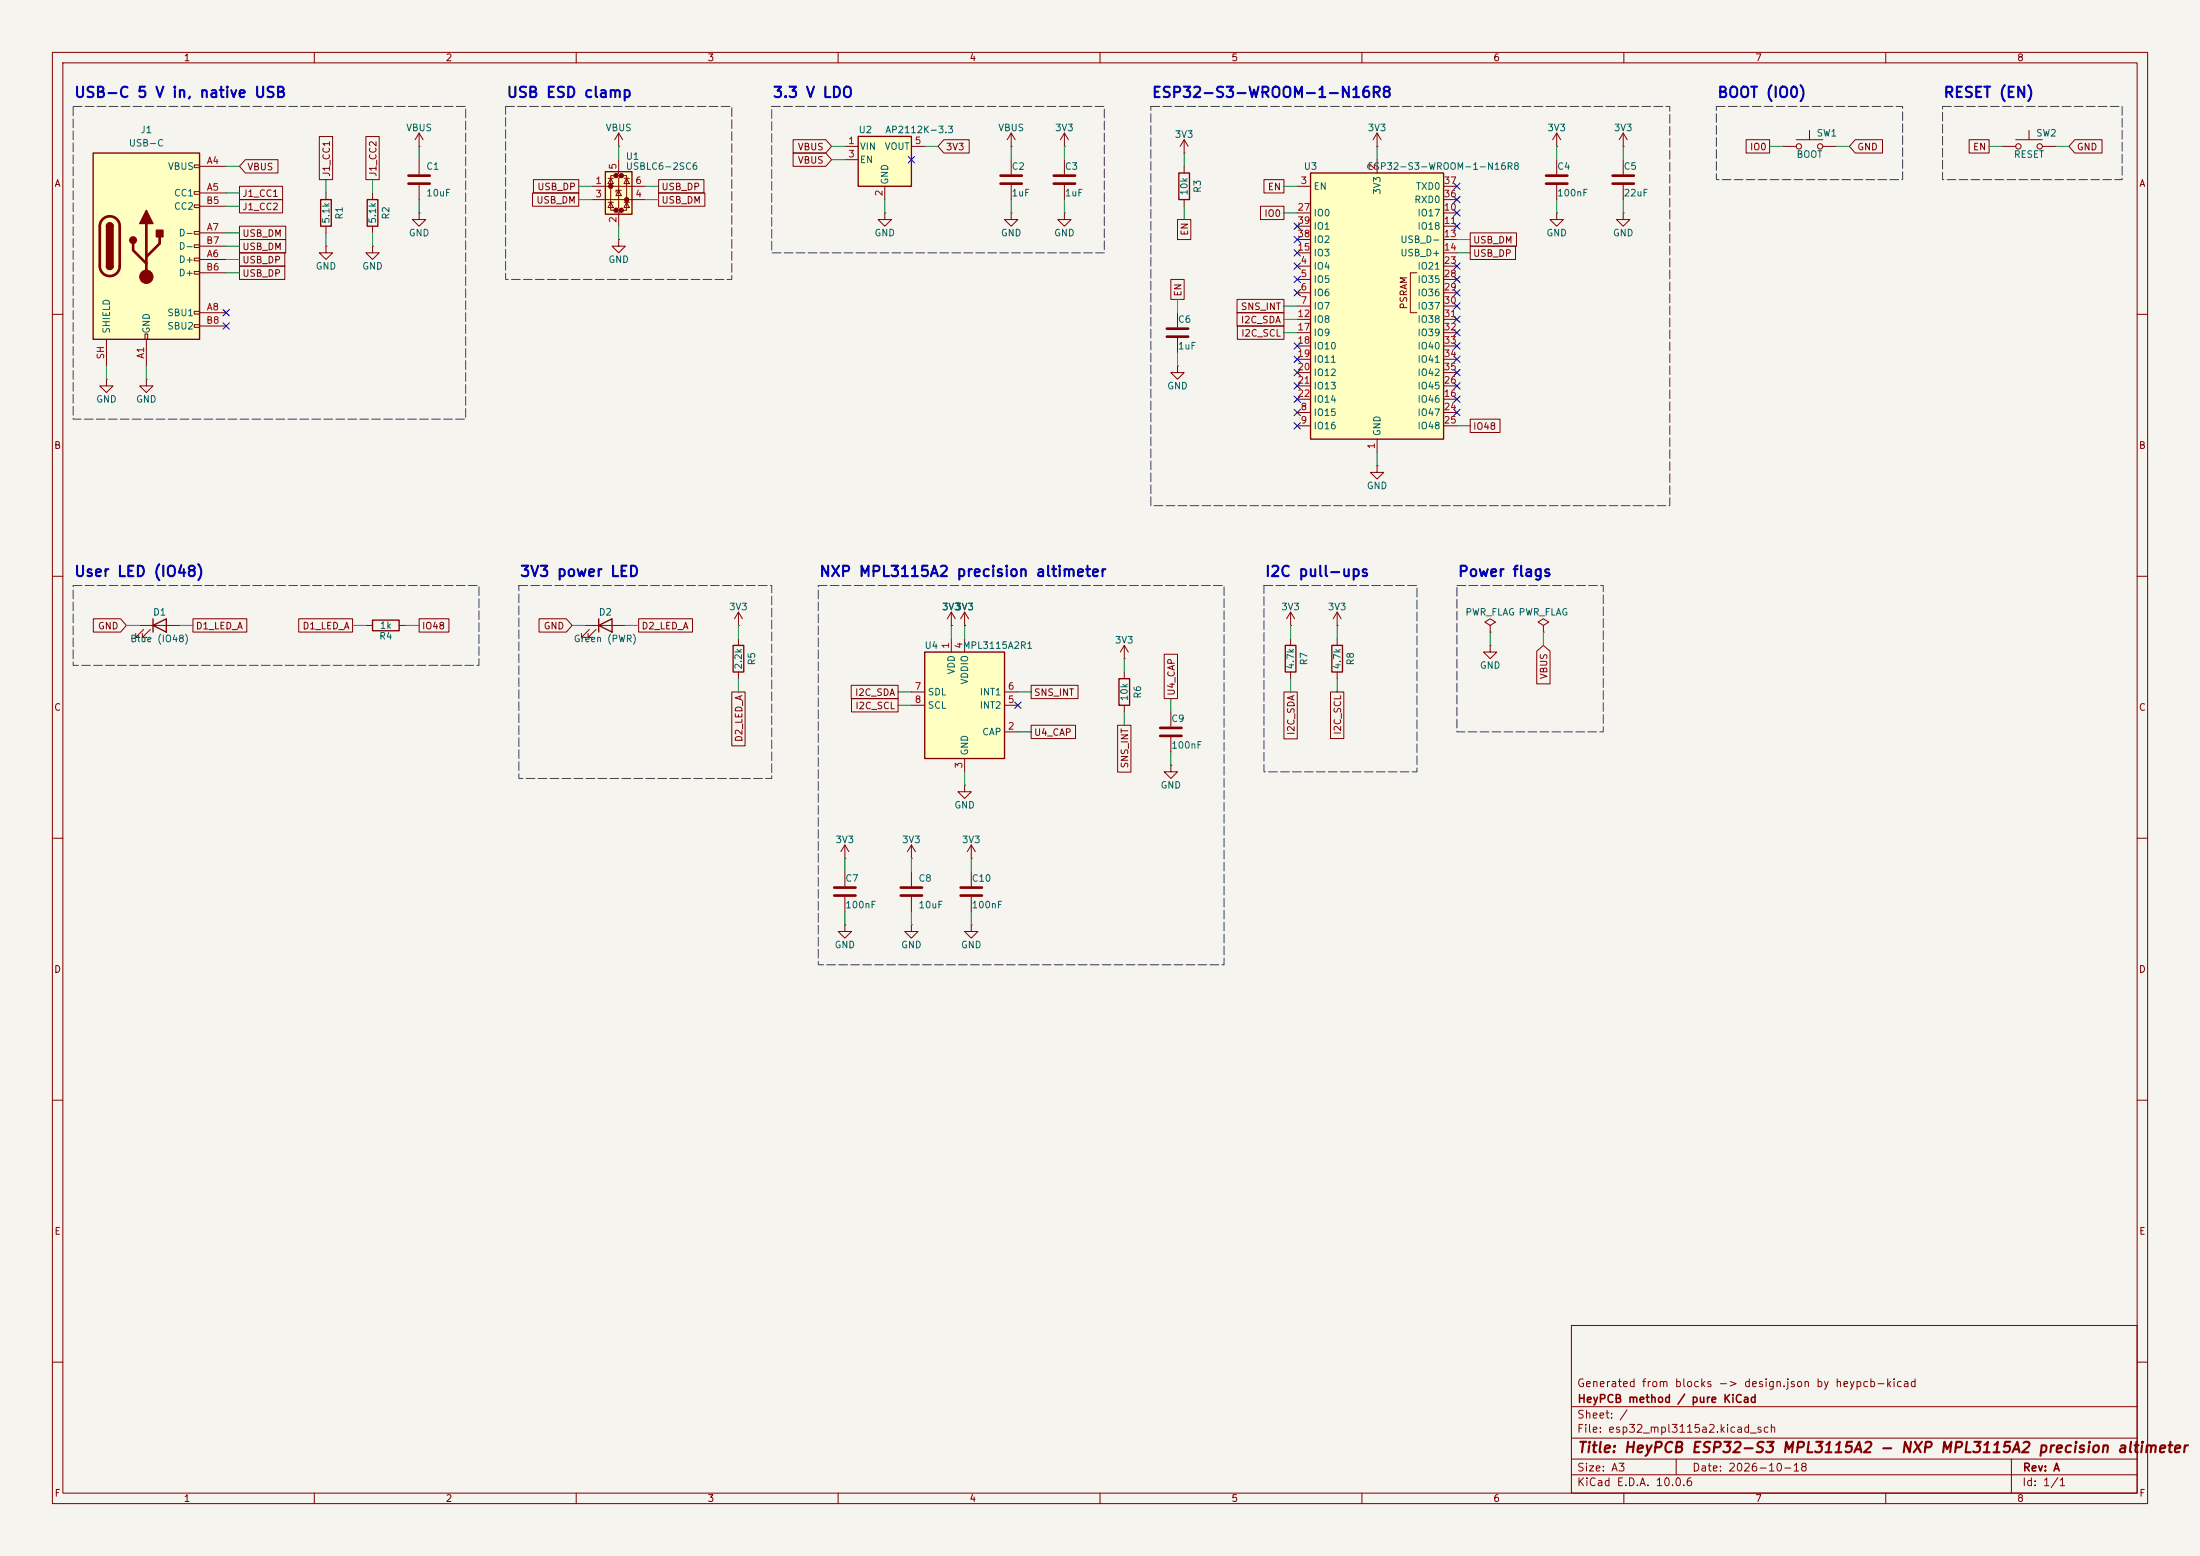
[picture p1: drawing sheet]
<svg xmlns="http://www.w3.org/2000/svg" width="420mm" height="297mm" viewBox="0 0 420 297" stroke-linecap="round" stroke-linejoin="round" font-family="sans-serif">
<path d="M0 0h420v297h-420z" fill="#f5f4ef" stroke="#f5f4ef" stroke-width=".19"/>
<g fill="none" stroke="#840000" stroke-width=".19">
<path d="M10 10h400v277h-400zM12 12h396v273h-396zM60 10v2M110 10v2M160 10v2M210 10v2M260 10v2M310 10v2M360 10v2M203.2 27.9h.1M203.2 25.4l-.8 1.3M203.2 25.4l.8 1.3"/>
<path d="M203.2 25.4v2.5M226.1 31.8v1.2M226.1 38.1v1.3M224.8 59.7v2.8M10 60h2M224.8 69.9v1.2h1.3l-1.3 1.3-1.3-1.3h1.3M224.8 69.9h.1M224.8 64.5v2.8M408 60h2M10 110h2M26.7 119.4h7.6M69.8 119.4h1.3"/>
<path d="M76.2 119.4h1.3M408 110h2M27.4 120.1l-1.5 1.6h.8h-.8v-.8M28.7 120.1l-1.5 1.6h.7h-.7v-.8M10 160h2M408 160h2M185.4 166.4v2.8M185.4 171.2v2.8M10 210h2M408 210h2M300 253h108v32h-108zM10 260h2"/>
<path d="M300 278.5h108M300 274.5h108M300 268.5h108M320 278.5v3M384 278.5v6.5M408 260h2M60 285v2M110 285v2M160 285v2M210 285v2M260 285v2M300 281.5h108"/>
<path d="M310 285v2M360 285v2"/>
</g>
<path d="M225 33h2.1v5.1h-2.1zM29.2 119.4l2.5-1.3v2.6zM29.2 118.1v2.6M71.1 118.4h5.1v2h-5.1z" fill="none" stroke="#840000" stroke-width=".25"/>
<path d="M222.8 62.7h4M222.8 64.3h4M183.4 169.4h4.1M183.4 170.9h4.1" fill="none" stroke="#840000" stroke-width=".51"/>
<path d="M163.8 26h10.2v9.6h-10.2z" fill="#ffffc2"/>
<path d="M163.8 26h10.2v9.6h-10.2z" fill="none" stroke="#840000" stroke-width=".25"/>
<path d="M161.3 27.9h2.5M161.3 30.5h2.5M168.9 35.6v2.5M174 27.9h2.5M118.1 45.7v1.3h1.3l-1.3 1.3-1.3-1.3h1.3M118.1 45.7h.1M168.9 40.6v1.3h1.3l-1.3 1.3-1.3-1.3h1.3M168.9 40.6h.1" fill="none" stroke="#840000" stroke-width=".19"/>
<path d="M250.2 33h25.4v50.8h-25.4z" fill="#ffffc2"/>
<path d="M250.2 33h25.4v50.8h-25.4zM245.4 123.2h2v5.1h-2zM254.3 123.2h2v5.1h-2z" fill="none" stroke="#840000" stroke-width=".25"/>
<g fill="none" stroke="#840000" stroke-width=".19">
<path d="M118.1 27.9h.1M118.1 25.4l-.8 1.3M118.1 25.4l.8 1.3M118.1 25.4v2.5M193 27.9h.1M193 25.4v2.5M193 30.5v2.8M193 35.3v2.8M193 25.4l-.7 1.3M193 25.4l.8 1.3M203.2 30.5v2.8M203.2 35.3v2.8"/>
<path d="M247.6 35.6h2.6M262.9 27.9h.1M262.9 25.4v2.5M262.9 30.5v2.5M262.9 25.4l-.8 1.3M262.9 25.4l.8 1.3M275.6 35.6h2.5M275.6 38.1h2.5M309.9 30.5v2.8M309.9 35.3v2.8M62.2 47v1.3h1.3l-1.3 1.2-1.2-1.2h1.2M62.2 47h.1"/>
<path d="M193 40.6v1.3h1.3l-1.3 1.3-1.2-1.3h1.2M193 40.6h.1M203.2 40.6v1.3h1.3l-1.3 1.3-1.3-1.3h1.3M203.2 40.6h.1M247.6 50.8h2.6M247.6 53.3h2.6M247.6 55.9h2.6M247.6 58.4h2.6M247.6 40.6h2.6M247.6 43.2h2.6M247.6 45.7h2.6M247.6 48.3h2.6"/>
<path d="M270.5 52.1h-1.3v7.6h1.3M275.6 50.8h2.5M275.6 53.3h2.5M275.6 55.9h2.5M275.6 58.4h2.5M275.6 40.6h2.5M275.6 43.2h2.5M275.6 45.7h2.5M275.6 48.3h2.5M297.2 40.6v1.3h1.2l-1.2 1.3-1.3-1.3h1.3M297.2 40.6h.1M247.6 78.7h2.6"/>
<path d="M247.6 61h2.6M247.6 76.2h2.6M247.6 63.5h2.6M247.6 66h2.6M247.6 68.6h2.6M247.6 71.1h2.6M247.6 73.7h2.6M275.6 78.7h2.5M275.6 61h2.5M275.6 76.2h2.5M275.6 63.5h2.5M275.6 66h2.5"/>
<path d="M275.6 68.6h2.5M275.6 71.1h2.5M275.6 73.7h2.5M247.6 81.3h2.6M262.9 83.8v2.6M275.6 81.3h2.5M181.6 119.4h.1M181.6 116.8l-.8 1.3M181.6 116.8l.8 1.3M181.6 116.8v2.6M184.1 119.4h.1M184.1 116.8l-.7 1.3"/>
<path d="M184.1 116.8l.8 1.3M184.1 116.8v2.6M246.4 119.4h.1M246.4 116.8l-.8 1.3M246.4 116.8l.7 1.3M246.4 116.8v2.6M223.5 135.9v2.8M246.4 121.9v1.3M246.4 128.3v1.2M255.3 121.9v1.3M255.3 128.3v1.2M223.5 140.7v2.8"/>
</g>
<path d="M191 33.5h4.1M191 35.1h4.1M201.2 33.5h4M201.2 35.1h4M307.8 33.5h4.1M307.8 35.1h4.1M221.5 138.9h4.1M221.5 140.5h4.1" fill="none" stroke="#840000" stroke-width=".51"/>
<path d="M115.6 32.8h5v8.1h-5z" fill="#ffffc2"/>
<g fill="#840000" stroke="#840000" stroke-width=".51">
<circle cx="116.6" cy="35.6" r=".25"/>
<circle cx="117.6" cy="33.5" r=".25"/>
<circle cx="117.6" cy="40.1" r=".25"/>
<circle cx="118.6" cy="33.5" r=".25"/>
<circle cx="118.6" cy="40.1" r=".25"/>
<circle cx="119.6" cy="38.1" r=".25"/>
</g>
<g fill="none" stroke="#840000" stroke-width=".19">
<path d="M113 35.6h10.2M113 38.1h10.2M116.1 38.6h1M116.1 34h1M116.6 34l.5 1.1h-1zM116.6 38.6l.5 1h-1zM117.6 33.5h-1v6.6h1M118.1 30.5v2.5l-.5 .5h1l-.5 .5v5.6l-.5 .5h1l-.5 .5v2.6M118.1 36.3l.5 1h-1zM118.6 36.3h-1v.4M118.6 33.5h1v6.6h-1M119.1 38.6h1"/>
<path d="M119.1 34h1M119.6 34l.5 1.1h-1zM119.6 38.6l.5 1h-1zM297.2 27.9h.1M297.2 25.4l-.8 1.3M297.2 25.4l.7 1.3M297.2 25.4v2.5M297.2 30.5v2.8M297.2 35.3v2.8M309.9 27.9h.1M309.9 25.4l-.8 1.3M309.9 25.4l.7 1.3"/>
<path d="M309.9 25.4v2.5M309.9 40.6v1.3h1.2l-1.2 1.3-1.3-1.3h1.3M309.9 40.6h.1M255.3 119.4h.1M255.3 116.8l-.8 1.3M255.3 116.8l.7 1.3M255.3 116.8v2.6"/>
</g>
<path d="M115.6 32.8h5v8.1h-5z" fill="none" stroke="#840000" stroke-width=".25"/>
<path d="M295.1 33.5h4.1M295.1 35.1h4.1" fill="none" stroke="#840000" stroke-width=".51"/>
<path d="M176.5 124.5h15.3v20.3h-15.3z" fill="#ffffc2"/>
<path d="M114.3 119.4l2.5-1.3v2.6zM114.3 118.1v2.6M140 123.2h2v5.1h-2zM176.5 124.5h15.3v20.3h-15.3zM213.6 129.5h2v5.1h-2z" fill="none" stroke="#840000" stroke-width=".25"/>
<g fill="none" stroke="#840000" stroke-width=".19">
<path d="M80 27.9h.1M80 25.4l-.8 1.3M80 25.4l.8 1.3M80 25.4v2.5M80 30.5v2.8M80 35.3v2.8M340.4 27.9h2.5M342.9 26.7h5.1M345.4 24.9v1.8M348 27.9h2.5M27.9 72.4v1.3h1.3l-1.3 1.2-1.2-1.2h1.2M27.9 72.4h.1"/>
<path d="M262.9 88.9v1.3h1.3l-1.3 1.2-1.3-1.2h1.3M262.9 88.9h.1M111.8 119.4h7.6M141 119.4h.1M141 116.8l-.8 1.3M141 116.8l.7 1.3M141 116.8v2.6M284.5 119.4l1-.7-1-.6-1 .6 1 .7v1.3M294.6 119.4l1.1-.7-1.1-.6-1 .6 1 .7v1.3M112.5 120.1l-1.5 1.6h.8h-.8v-.8M113.8 120.1l-1.5 1.6h.7h-.7v-.8M141 121.9v1.3"/>
<path d="M141 128.3v1.2M174 134.6h2.5M174 132.1h2.5M181.6 121.9v2.6M184.1 121.9v2.6M191.8 139.7h2.5M191.8 134.6h2.5M191.8 132.1h2.5M214.6 125.7h.1M214.6 123.2l-.7 1.3M214.6 123.2l.8 1.3M214.6 123.2v2.5"/>
<path d="M214.6 128.3v1.2M214.6 134.6v1.3M284.5 123.2v1.3h1.2l-1.2 1.2-1.3-1.2h1.3M284.5 123.2h.1M284.5 120.7h.1M294.6 120.7h.1M184.1 144.8v2.5M161.3 176.5v1.3h1.3l-1.3 1.3-1.3-1.3h1.3M161.3 176.5h.1M161.3 166.4v2.8M161.3 171.2v2.8M174 176.5v1.3h1.3l-1.3 1.3-1.3-1.3h1.3"/>
<path d="M174 176.5h.1M174 163.8h.1M174 161.3l-.8 1.3M174 161.3l.8 1.3M174 161.3v2.5M174 166.4v2.8M174 171.2v2.8M185.4 176.5v1.3h1.3l-1.3 1.3-1.3-1.3h1.3M185.4 176.5h.1"/>
<circle cx="343.4" cy="27.9" r=".51"/>
<circle cx="347.5" cy="27.9" r=".51"/>
</g>
<path d="M78 33.5h4M78 35.1h4M159.3 169.4h4M159.3 170.9h4M172 169.4h4M172 170.9h4" fill="none" stroke="#840000" stroke-width=".51"/>
<path d="M17.8 29.2h20.3v35.6h-20.3z" fill="#ffffc2"/>
<g fill="none" stroke="#840000" stroke-width=".19">
<path d="M37.1 31.5h1v.5h-1zM37.1 36.6h1v.5h-1zM37.1 39.1h1v.5h-1zM38.1 31.8h5.1M38.1 36.8h5.1M38.1 39.4h5.1M45.7 35.6h8.2v2.5h-8.2zM45.7 38.1h8.2v2.5h-8.2zM46.8 30.5h6.3v2.5h-6.3l-1.1-1.2zM61 26.1h2.5v8.2h-2.5zM62.2 36.8v1.3M69.8 26.1h2.6v8.2h-2.6z"/>
<path d="M71.1 36.8v1.3M101.7 36.8h8.8v2.6h-8.8zM101.8 34.3h8.7v2.5h-8.7zM125.7 36.8h8.9v2.6h-8.9zM125.7 34.3h8.7v2.5h-8.7zM151.4 26.7h6.2l1.1 1.2-1.1 1.3h-6.2zM151.4 29.2h6.2l1.1 1.3-1.1 1.3h-6.2zM180.2 26.7h4.8v2.5h-4.8l-1.1-1.3zM226.1 29.2h.1M226.1 26.7l-.8 1.2M226.1 26.7l.7 1.2M226.1 26.7v2.5"/>
<path d="M240.6 39.4h4.5v2.5h-4.5zM241.3 34.3h3.8v2.5h-3.8zM333.3 26.7h4.5v2.5h-4.5zM354.2 26.7h5.2v2.5h-5.2l-1.1-1.3zM375.9 26.7h3.8v2.5h-3.8zM382.3 27.9h2.5M384.8 26.7h5.1M387.3 24.9v1.8M389.9 27.9h2.5M396.1 26.7h5.2v2.5h-5.2l-1.1-1.3zM37.1 44.2h1v.5h-1zM37.1 46.7h1v.5h-1z"/>
<path d="M37.1 49.3h1v.5h-1zM37.1 51.8h1v.5h-1zM37.1 59.4h1v.5h-1zM38.1 49.5h5.1M38.1 44.5h5.1M38.1 59.7h5.1M38.1 52.1h5.1M38.1 47h5.1M45.7 48.3h8.7v2.5h-8.7zM45.7 43.2h8.9v2.5h-8.9zM45.7 50.8h8.7v2.5h-8.7zM45.7 45.7h8.9v2.6h-8.9z"/>
<path d="M62.2 43.2v1.3M71.1 47v1.3h1.3l-1.3 1.2-1.3-1.2h1.3M71.1 47h.1M71.1 43.2v1.3M80 40.6v1.3h1.3l-1.3 1.3-1.3-1.3h1.3M80 40.6h.1M223.5 53.3h2.6v3.9h-2.6zM224.8 41.9h2.5v3.8h-2.5zM236.2 59.7h8.9v2.5h-8.9zM236.2 57.1h8.9v2.6h-8.9zM280.7 47h8.6v2.5h-8.6zM280.7 44.4h8.8v2.6h-8.8z"/>
<path d="M20.3 72.4v1.3h1.3l-1.3 1.2-1.3-1.2h1.3M20.3 72.4h.1M20.3 64.8v5.1M27.7 63.8h.5v1h-.5zM27.9 64.8v5.1M37.1 62h1v.5h-1zM38.1 62.2h5.1M236.2 62.2h8.9v2.6h-8.9zM280.7 80h5.7v2.6h-5.7zM17.8 118.1h5.2l1.1 1.3-1.1 1.3h-5.2zM36.8 118.1h10.3v2.6h-10.3zM57 118.1h10.3v2.6h-10.3z"/>
<path d="M80 118.1h5.7v2.6h-5.7zM102.9 118.1h5.2l1.1 1.3-1.1 1.3h-5.2zM121.9 118.1h10.3v2.6h-10.3zM181.6 119.4h.1M184.1 119.4h.1M139.7 132.1h2.5v10.3h-2.5zM162.5 130.8h8.9v2.6h-8.9zM162.6 133.3h8.8v2.6h-8.8zM196.8 130.8h9v2.6h-9zM196.8 138.4h8.5v2.6h-8.5zM213.4 138.4h2.5v9h-2.5zM222.2 124.9h2.6v8.5h-2.6z"/>
<path d="M245.1 132.1h2.6v8.9h-2.6zM254 132.1h2.5v8.9h-2.5zM293.4 124.3l1.2-1.1 1.3 1.1v6.2h-2.5zM184.1 149.9v1.2h1.3l-1.3 1.3-1.2-1.3h1.2M184.1 149.9h.1M223.5 146.1v1.2h1.3l-1.3 1.3-1.3-1.3h1.3M223.5 146.1h.1M161.3 163.8h.1M161.3 161.3l-.8 1.3M161.3 161.3l.8 1.3M161.3 161.3v2.5M185.4 163.8h.1"/>
<path d="M185.4 161.3l-.7 1.3M185.4 161.3l.8 1.3M185.4 161.3v2.5"/>
<circle cx="385.3" cy="27.9" r=".51"/>
<circle cx="389.4" cy="27.9" r=".51"/>
</g>
<path d="M17.8 29.2h20.3v35.6h-20.3zM61.2 38.1h2v5.1h-2zM70.1 38.1h2v5.1h-2zM20.3 43.2a.64 .64 0 0 1 .7-.7 .64 .64 0 0 1 .6 .7M20.3 50.8a.64 .64 0 0 0 .7 .6 .64 .64 0 0 0 .6-.6" fill="none" stroke="#840000" stroke-width=".25"/>
<path d="M19.6 41.8a1.9 1.9 0 0 1 2.1-.4 1.9 1.9 0 0 1 1.2 1.8v7.6a1.91 1.91 0 0 1-1.9 1.9 1.91 1.91 0 0 1-2-1.9l.1-7.8 .1-.6zM25.4 46.5v1.3l2.5 2.5M27.9 42.7v10.1M30.5 45.2v1.3l-2.6 2.5" fill="none" stroke="#840000" stroke-width=".51"/>
<g fill="#840000" stroke="#840000" stroke-width=".25">
<path d="M20.3 43.2h1.3v7.6h-1.3z"/>
<path d="M20.5 42.7a.64 .64 0 0 1 .7-.1 .64 .64 0 0 1 .4 .6h-1.3z"/>
<path d="M20.3 50.8h1.3a.64 .64 0 0 1-.6 .6 .64 .64 0 0 1-.7-.6z"/>
<path d="M27.9 40.1l1.3 2.6h-2.5z"/>
<path d="M29.8 43.9h1.3v1.3h-1.3z"/>
<circle cx="25.4" cy="45.8" r=".63"/>
</g>
<circle cx="27.9" cy="52.8" r="1.27" fill="#840000" stroke="#840000" stroke-width=".19"/>
<g fill="none" stroke="#009600" stroke-width=".19">
<path d="M43.2 31.8h2.5M43.2 36.8h2.5M43.2 39.4h2.5M62.2 34.3v2.5M71.1 34.3v2.5M80 27.9v2.6M80 38.1v2.5M110.5 35.6h2.5M110.5 38.1h2.5M118.1 27.9v2.6M123.2 35.6h2.5M123.2 38.1h2.5"/>
<path d="M158.7 27.9h2.6M158.7 30.5h2.6M168.9 38.1v2.5M176.5 27.9h2.6M193 27.9v2.6M193 38.1v2.5M203.2 27.9v2.6M203.2 38.1v2.5M226.1 29.2v2.6M226.1 39.4v2.5M245.1 35.6h2.5M262.9 27.9v2.6"/>
<path d="M297.2 27.9v2.6M297.2 38.1v2.5M309.9 27.9v2.6M309.9 38.1v2.5M337.8 27.9h2.6M350.5 27.9h2.6M379.7 27.9h2.6M392.4 27.9h2.6M43.2 49.5h2.5M43.2 52.1h2.5M43.2 44.5h2.5M43.2 47h2.5"/>
<path d="M62.2 44.5v2.5M71.1 44.5v2.5M118.1 43.2v2.5M224.8 57.2v2.5M245.1 40.6h2.5M245.1 58.4h2.5M278.1 48.3h2.6M278.1 45.7h2.6M20.3 69.9v2.5M27.9 69.9v2.5M224.8 67.3v2.6M245.1 63.5h2.5"/>
<path d="M245.1 61h2.5M262.9 86.4v2.5M278.1 81.3h2.6M24.1 119.4h2.6M34.3 119.4h2.5M67.3 119.4h2.5M77.5 119.4h2.5M109.2 119.4h2.6M119.4 119.4h2.5M141 119.4v2.5M181.6 119.4v2.5M184.1 119.4v2.5"/>
<path d="M246.4 119.4v2.5M255.3 119.4v2.5M141 129.5v2.6M171.4 132.1h2.6M171.4 134.6h2.6M194.3 139.7h2.5M194.3 132.1h2.5M214.6 125.7v2.6M214.6 135.9v2.5M223.5 133.4v2.5M246.4 129.5v2.6M255.3 129.5v2.6"/>
<path d="M284.5 120.7v2.5M294.6 120.7v2.5M184.1 147.3v2.6M223.5 143.5v2.6M161.3 163.8v2.6M161.3 174v2.5M174 163.8v2.6M174 174v2.5M185.4 163.8v2.6M185.4 174v2.5"/>
</g>
<g fill="none" stroke="#000084" stroke-width=".19">
<path d="M173.4 29.9l1.2 1.2M174.6 29.9l-1.2 1.2M277.5 37.5l1.2 1.2M277.5 35l1.2 1.2M278.7 37.5l-1.2 1.2M278.7 35l-1.2 1.2M42.6 59.1l1.2 1.2M43.8 59.1l-1.2 1.2M247 50.2l1.3 1.2M247 47.7l1.3 1.2M247 45.1l1.3 1.2M247 42.6l1.3 1.2"/>
<path d="M247 52.7l1.3 1.2M247 55.3l1.3 1.2M248.3 50.2l-1.3 1.2M248.3 47.7l-1.3 1.2M248.3 45.1l-1.3 1.2M248.3 42.6l-1.3 1.2M248.3 52.7l-1.3 1.2M248.3 55.3l-1.3 1.2M277.5 42.6l1.2 1.2M277.5 52.7l1.2 1.2M277.5 57.8l1.2 1.2M277.5 50.2l1.2 1.2"/>
<path d="M277.5 40l1.2 1.2M277.5 55.3l1.2 1.2M278.7 42.6l-1.2 1.2M278.7 52.7l-1.2 1.2M278.7 57.8l-1.2 1.2M278.7 50.2l-1.2 1.2M278.7 40l-1.2 1.2M278.7 55.3l-1.2 1.2M42.6 61.6l1.2 1.2M43.8 61.6l-1.2 1.2M247 75.6l1.3 1.2M247 73.1l1.3 1.2"/>
<path d="M247 78.1l1.3 1.2M247 65.4l1.3 1.2M247 68l1.3 1.2M247 70.5l1.3 1.2M248.3 75.6l-1.3 1.2M248.3 73.1l-1.3 1.2M248.3 78.1l-1.3 1.2M248.3 68l-1.3 1.2M248.3 65.4l-1.3 1.2M248.3 70.5l-1.3 1.2M277.5 75.6l1.2 1.2M277.5 78.1l1.2 1.2"/>
<path d="M277.5 73.1l1.2 1.2M277.5 60.4l1.2 1.2M277.5 70.5l1.2 1.2M277.5 68l1.2 1.2M277.5 65.4l1.2 1.2M277.5 62.9l1.2 1.2M278.7 75.6l-1.2 1.2M278.7 78.1l-1.2 1.2M278.7 73.1l-1.2 1.2M278.7 60.4l-1.2 1.2M278.7 70.5l-1.2 1.2M278.7 68l-1.2 1.2"/>
<path d="M278.7 65.4l-1.2 1.2M278.7 62.9l-1.2 1.2M247 80.7l1.3 1.2M248.3 80.7l-1.3 1.2M193.7 134l1.2 1.2M194.9 134l-1.2 1.2"/>
</g>
<path d="M14 20.3h74.9v59.7h-74.9zM96.5 20.3h43.2v33h-43.2zM147.3 20.3h63.5v28h-63.5zM219.7 20.3h99.1v76.2h-99.1zM327.7 20.3h35.5v14h-35.5zM370.8 20.3h34.3v14h-34.3zM14 111.8h77.4v15.2h-77.4zM99.1 111.8h48.2v36.8h-48.2zM156.2 111.8h77.5v72.4h-77.5zM241.3 111.8h29.2v35.5h-29.2zM278.1 111.8h28v27.9h-28z" fill="none" stroke="#484848" stroke-width=".19" stroke-dasharray="1.7 .6"/>
<g font-size="2" fill="#0000c2">
<text x="14" y="19.1">USB-C 5 V in, native USB</text>
<text x="96.6" y="19.1">USB ESD clamp</text>
<text x="147.4" y="19.1">3.3 V LDO</text>
<text x="219.8" y="19.1">ESP32-S3-WROOM-1-N16R8</text>
<text x="327.7" y="19.1">BOOT (IO0)</text>
<text x="370.9" y="19.1">RESET (EN)</text>
<text x="14" y="110.6">User LED (IO48)</text>
<text x="99.1" y="110.6">3V3 power LED</text>
<text x="156.3" y="110.6">NXP MPL3115A2 precision altimeter</text>
<text x="241.4" y="110.6">I2C pull-ups</text>
<text x="278.2" y="110.6">Power flags</text>
</g>
<text font-size="2" fill="#840000" x="301" y="277.8">Title: HeyPCB ESP32-S3 MPL3115A2 - NXP MPL3115A2 precision altimeter</text>
<g font-size="1.5" fill="#840000">
<text x="300.9" y="265.1">Generated from blocks -&gt; design.json by heypcb-kicad</text>
<text x="301" y="268.1">HeyPCB method / pure KiCad</text>
<text x="300.9" y="273.8">File: esp32_mpl3115a2.kicad_sch</text>
<text x="300.9" y="271.1">Sheet: /</text>
<text x="300.9" y="281.2">Size: A3</text>
<text x="322.9" y="281.2">Date: 2026-10-18</text>
<text x="386" y="281.2">Rev: A</text>
<text x="300.9" y="284">KiCad E.D.A. 10.0.6</text>
<text x="385.9" y="284">Id: 1/1</text>
</g>
<g font-size="1.3" fill="#840000">
<text x="35" y="12">1</text>
<text x="85" y="12">2</text>
<text x="135" y="12">3</text>
<text x="185" y="12">4</text>
<text x="235" y="12">5</text>
<text x="285" y="12">6</text>
<text x="335" y="12">7</text>
<text x="385" y="12">8</text>
<text x="152.2" y="29">VBUS</text>
<text x="180.5" y="29">3V3</text>
<text x="334" y="29">IO0</text>
<text x="354.5" y="29">GND</text>
<text x="376.5" y="29">EN</text>
<text x="396.4" y="29">GND</text>
<text x="10.3" y="36">A</text>
<text x="47.1" y="32.8">VBUS</text>
<text x="63.3" y="33.8" transform="rotate(-90 63.3 33.8)">J1_CC1</text>
<text x="72.2" y="33.8" transform="rotate(-90 72.2 33.8)">J1_CC2</text>
<text x="152.2" y="31.5">VBUS</text>
<text x="408.3" y="36">A</text>
<text x="46.2" y="37.9">J1_CC1</text>
<text x="46.2" y="40.4">J1_CC2</text>
<text x="102.3" y="39.2">USB_DM</text>
<text x="102.5" y="36.6">USB_DP</text>
<text x="126.2" y="39.2">USB_DM</text>
<text x="126.2" y="36.6">USB_DP</text>
<text x="241.3" y="41.7">IO0</text>
<text x="241.9" y="36.6">EN</text>
<text x="46.2" y="45.5">USB_DM</text>
<text x="227.1" y="45.1" transform="rotate(-90 227.1 45.1)">EN</text>
<text x="281.1" y="46.8">USB_DM</text>
<text x="46.2" y="50.6">USB_DP</text>
<text x="46.2" y="53.1">USB_DP</text>
<text x="46.2" y="48">USB_DM</text>
<text x="281.1" y="49.3">USB_DP</text>
<text x="225.8" y="56.7" transform="rotate(-90 225.8 56.7)">EN</text>
<text x="236.8" y="59.5">SNS_INT</text>
<text x="268.9" y="59.2" transform="rotate(-90 268.9 59.2)">PSRAM</text>
<text x="236.8" y="62">I2C_SDA</text>
<text x="236.8" y="64.6">I2C_SCL</text>
<text x="281.1" y="82.3">IO48</text>
<text x="10.2" y="86">B</text>
<text x="408.2" y="86">B</text>
<text x="18.6" y="120.4">GND</text>
<text x="37.3" y="120.4">D1_LED_A</text>
<text x="57.7" y="120.4">D1_LED_A</text>
<text x="80.5" y="120.4">IO48</text>
<text x="103.7" y="120.4">GND</text>
<text x="122.4" y="120.4">D2_LED_A</text>
<text x="295.7" y="129.7" transform="rotate(-90 295.7 129.7)">VBUS</text>
<text x="10.2" y="136">C</text>
<text x="163.1" y="133.1">I2C_SDA</text>
<text x="163.2" y="135.7">I2C_SCL</text>
<text x="197.3" y="133.1">SNS_INT</text>
<text x="224.6" y="132.9" transform="rotate(-90 224.6 132.9)">U4_CAP</text>
<text x="408.2" y="136">C</text>
<text x="142" y="141.7" transform="rotate(-90 142 141.7)">D2_LED_A</text>
<text x="197.3" y="140.8">U4_CAP</text>
<text x="247.4" y="140.4" transform="rotate(-90 247.4 140.4)">I2C_SDA</text>
<text x="256.3" y="140.3" transform="rotate(-90 256.3 140.3)">I2C_SCL</text>
<text x="215.7" y="146.8" transform="rotate(-90 215.7 146.8)">SNS_INT</text>
<text x="10.2" y="186">D</text>
<text x="408.2" y="186">D</text>
<text x="10.3" y="236">E</text>
<text x="408.3" y="236">E</text>
<text x="10.3" y="286">F</text>
<text x="35" y="287">1</text>
<text x="85" y="287">2</text>
<text x="135" y="287">3</text>
<text x="185" y="287">4</text>
<text x="235" y="287">5</text>
<text x="285" y="287">6</text>
<text x="335" y="287">7</text>
<text x="385" y="287">8</text>
<text x="408.3" y="286">F</text>
</g>
<g font-size="1.3" fill="#006464">
<text x="24.5" y="28.3">USB-C</text>
<text x="26.7" y="25.7">J1</text>
<text x="77.4" y="25.3">VBUS</text>
<text x="115.5" y="25.3">VBUS</text>
<text x="163.8" y="25.7">U2</text>
<text x="164.1" y="28.9">VIN</text>
<text x="168.8" y="28.9">VOUT</text>
<text x="168.9" y="25.7">AP2112K-3.3</text>
<text x="190.5" y="25.3">VBUS</text>
<text x="201.3" y="25.3">3V3</text>
<text x="224.2" y="26.6">3V3</text>
<text x="261" y="25.3">3V3</text>
<text x="295.3" y="25.3">3V3</text>
<text x="308" y="25.3">3V3</text>
<text x="346.7" y="26.4">SW1</text>
<text x="388.6" y="26.4">SW2</text>
<text x="32" y="32.7">VBUS</text>
<text x="81.3" y="32.7">C1</text>
<text x="119.4" y="30.8">U1</text>
<text x="119.4" y="32.7">USBLC6-2SC6</text>
<text x="164.1" y="31.4">EN</text>
<text x="169.9" y="35.3" transform="rotate(-90 169.9 35.3)">GND</text>
<text x="193" y="32.7">C2</text>
<text x="203.2" y="32.7">C3</text>
<text x="248.8" y="32.7">U3</text>
<text x="260.9" y="32.7">ESP32-S3-WROOM-1-N16R8</text>
<text x="297.2" y="32.7">C4</text>
<text x="309.9" y="32.7">C5</text>
<text x="342.9" y="30.4">BOOT</text>
<text x="384.4" y="30.4">RESET</text>
<text x="33.1" y="37.8">CC1</text>
<text x="33.1" y="40.3">CC2</text>
<text x="81.3" y="37.8">10uF</text>
<text x="193" y="37.8">1uF</text>
<text x="203.2" y="37.8">1uF</text>
<text x="227" y="37.4" transform="rotate(-90 227 37.4)">10k</text>
<text x="229.6" y="36.9" transform="rotate(-90 229.6 36.9)">R3</text>
<text x="250.7" y="36.5">EN</text>
<text x="250.7" y="41.6">IO0</text>
<text x="263.9" y="37.3" transform="rotate(-90 263.9 37.3)">3V3</text>
<text x="269.9" y="39.1">RXD0</text>
<text x="270.2" y="36.5">TXD0</text>
<text x="270.5" y="41.6">IO17</text>
<text x="297.2" y="37.8">100nF</text>
<text x="309.9" y="37.8">22uF</text>
<text x="34" y="45.4">D-</text>
<text x="34" y="48">D-</text>
<text x="63.2" y="42.8" transform="rotate(-90 63.2 42.8)">5.1k</text>
<text x="65.7" y="42" transform="rotate(-90 65.7 42)">R1</text>
<text x="72.1" y="42.8" transform="rotate(-90 72.1 42.8)">5.1k</text>
<text x="74.6" y="42" transform="rotate(-90 74.6 42)">R2</text>
<text x="77.9" y="45.4">GND</text>
<text x="166.8" y="45.4">GND</text>
<text x="191" y="45.4">GND</text>
<text x="201.1" y="45.4">GND</text>
<text x="250.7" y="46.7">IO2</text>
<text x="250.7" y="44.1">IO1</text>
<text x="267.2" y="46.7">USB_D-</text>
<text x="270.5" y="44.1">IO18</text>
<text x="295.1" y="45.4">GND</text>
<text x="307.8" y="45.4">GND</text>
<text x="34" y="50.5">D+</text>
<text x="34" y="53">D+</text>
<text x="60.2" y="51.8">GND</text>
<text x="69.1" y="51.8">GND</text>
<text x="116" y="50.5">GND</text>
<text x="250.7" y="51.8">IO4</text>
<text x="250.7" y="49.2">IO3</text>
<text x="267.2" y="49.2">USB_D+</text>
<text x="270.5" y="51.8">IO21</text>
<text x="250.7" y="54.3">IO5</text>
<text x="250.7" y="56.8">IO6</text>
<text x="250.7" y="59.4">IO7</text>
<text x="270.5" y="54.3">IO35</text>
<text x="270.5" y="56.8">IO36</text>
<text x="270.5" y="59.4">IO37</text>
<text x="21.3" y="63.8" transform="rotate(-90 21.3 63.8)">SHIELD</text>
<text x="28.9" y="63.8" transform="rotate(-90 28.9 63.8)">GND</text>
<text x="31.8" y="60.7">SBU1</text>
<text x="31.8" y="63.2">SBU2</text>
<text x="224.8" y="61.9">C6</text>
<text x="250.7" y="61.9">IO8</text>
<text x="250.7" y="64.5">IO9</text>
<text x="270.5" y="61.9">IO38</text>
<text x="270.5" y="64.5">IO39</text>
<text x="224.8" y="67">1uF</text>
<text x="250.7" y="67">IO10</text>
<text x="250.7" y="69.5">IO11</text>
<text x="270.5" y="67">IO40</text>
<text x="270.5" y="69.5">IO41</text>
<text x="18.3" y="77.2">GND</text>
<text x="25.9" y="77.2">GND</text>
<text x="222.7" y="74.6">GND</text>
<text x="250.7" y="72.1">IO12</text>
<text x="250.7" y="74.6">IO13</text>
<text x="250.7" y="77.2">IO14</text>
<text x="270.5" y="77.2">IO46</text>
<text x="270.5" y="74.6">IO45</text>
<text x="270.5" y="72.1">IO42</text>
<text x="250.7" y="79.7">IO15</text>
<text x="250.7" y="82.2">IO16</text>
<text x="263.9" y="83.3" transform="rotate(-90 263.9 83.3)">GND</text>
<text x="270.5" y="79.7">IO47</text>
<text x="270.5" y="82.2">IO48</text>
<text x="260.8" y="93.7">GND</text>
<text x="29.1" y="117.8">D1</text>
<text x="114.2" y="117.8">D2</text>
<text x="139.1" y="116.8">3V3</text>
<text x="179.7" y="116.8">3V3</text>
<text x="182.3" y="116.8">3V3</text>
<text x="244.5" y="116.8">3V3</text>
<text x="253.4" y="116.8">3V3</text>
<text x="279.6" y="117.8">PWR_FLAG PWR_FLAG</text>
<text x="24.8" y="122.9">Blue (IO48)</text>
<text x="72.3" y="122.4">R4</text>
<text x="72.4" y="120.3">1k</text>
<text x="109.4" y="122.9">Green (PWR)</text>
<text x="176.4" y="124.2">U4</text>
<text x="183.7" y="124.2">MPL3115A2R1</text>
<text x="212.7" y="123.1">3V3</text>
<text x="141.9" y="127.9" transform="rotate(-90 141.9 127.9)">2.2k</text>
<text x="144.5" y="127.1" transform="rotate(-90 144.5 127.1)">R5</text>
<text x="182.6" y="128.8" transform="rotate(-90 182.6 128.8)">VDD</text>
<text x="185.1" y="130.8" transform="rotate(-90 185.1 130.8)">VDDIO</text>
<text x="247.3" y="127.9" transform="rotate(-90 247.3 127.9)">4.7k</text>
<text x="249.9" y="127.1" transform="rotate(-90 249.9 127.1)">R7</text>
<text x="256.2" y="127.9" transform="rotate(-90 256.2 127.9)">4.7k</text>
<text x="258.8" y="127.1" transform="rotate(-90 258.8 127.1)">R8</text>
<text x="282.4" y="128">GND</text>
<text x="177" y="133">SDL</text>
<text x="177" y="135.6">SCL</text>
<text x="186.9" y="135.6">INT2</text>
<text x="186.9" y="133">INT1</text>
<text x="215.6" y="133.9" transform="rotate(-90 215.6 133.9)">10k</text>
<text x="218.1" y="133.4" transform="rotate(-90 218.1 133.4)">R6</text>
<text x="187.4" y="140.7">CAP</text>
<text x="223.5" y="138.1">C9</text>
<text x="223.5" y="143.2">100nF</text>
<text x="185.1" y="144.3" transform="rotate(-90 185.1 144.3)">GND</text>
<text x="182.1" y="154.6">GND</text>
<text x="221.5" y="150.8">GND</text>
<text x="159.4" y="161.2">3V3</text>
<text x="172.1" y="161.2">3V3</text>
<text x="183.5" y="161.2">3V3</text>
<text x="161.3" y="168.6">C7</text>
<text x="161.3" y="173.7">100nF</text>
<text x="175.2" y="168.6">C8</text>
<text x="175.2" y="173.7">10uF</text>
<text x="185.4" y="168.6">C10</text>
<text x="185.4" y="173.7">100nF</text>
<text x="159.2" y="181.3">GND</text>
<text x="171.9" y="181.3">GND</text>
<text x="183.4" y="181.3">GND</text>
</g>
<g font-size="1.3" fill="#a90000">
<text x="161.8" y="27.8">1</text>
<text x="174.5" y="27.8">5</text>
<text x="39.4" y="31.6">A4</text>
<text x="113.6" y="35.4">1</text>
<text x="118" y="32.5" transform="rotate(-90 118 32.5)">5</text>
<text x="121.2" y="35.4">6</text>
<text x="161.8" y="30.3">3</text>
<text x="248.2" y="35.4">3</text>
<text x="262.8" y="32.5" transform="rotate(-90 262.8 32.5)">2</text>
<text x="275.5" y="35.4">37</text>
<text x="39.3" y="39.2">B5</text>
<text x="39.4" y="36.7">A5</text>
<text x="113.6" y="38">3</text>
<text x="121.2" y="38">4</text>
<text x="168.8" y="37.6" transform="rotate(-90 168.8 37.6)">2</text>
<text x="247.6" y="40.5">27</text>
<text x="275.5" y="40.5">10</text>
<text x="275.5" y="38">36</text>
<text x="39.3" y="46.9">B7</text>
<text x="39.4" y="44.3">A7</text>
<text x="118" y="42.6" transform="rotate(-90 118 42.6)">2</text>
<text x="247.6" y="45.6">38</text>
<text x="247.6" y="43">39</text>
<text x="275.5" y="43">11</text>
<text x="275.5" y="45.6">13</text>
<text x="39.3" y="51.9">B6</text>
<text x="39.4" y="49.4">A6</text>
<text x="247.6" y="48.1">15</text>
<text x="248.2" y="50.7">4</text>
<text x="248.2" y="53.2">5</text>
<text x="275.5" y="48.1">14</text>
<text x="275.5" y="50.7">23</text>
<text x="275.5" y="53.2">28</text>
<text x="39.4" y="59.6">A8</text>
<text x="248.2" y="55.7">6</text>
<text x="248.2" y="58.3">7</text>
<text x="275.5" y="55.7">29</text>
<text x="275.5" y="58.3">30</text>
<text x="39.3" y="62.1">B8</text>
<text x="247.6" y="60.8">12</text>
<text x="247.6" y="63.4">17</text>
<text x="247.6" y="65.9">18</text>
<text x="275.5" y="60.8">31</text>
<text x="275.5" y="63.4">32</text>
<text x="275.5" y="65.9">33</text>
<text x="20.2" y="68.7" transform="rotate(-90 20.2 68.7)">SH</text>
<text x="27.8" y="68.6" transform="rotate(-90 27.8 68.6)">A1</text>
<text x="247.6" y="68.4">19</text>
<text x="247.6" y="71">20</text>
<text x="275.5" y="68.4">34</text>
<text x="275.5" y="71">35</text>
<text x="247.6" y="73.5">21</text>
<text x="247.6" y="76.1">22</text>
<text x="275.5" y="76.1">16</text>
<text x="275.5" y="73.5">26</text>
<text x="248.2" y="78.6">8</text>
<text x="248.2" y="81.1">9</text>
<text x="275.5" y="78.6">24</text>
<text x="275.5" y="81.1">25</text>
<text x="262.8" y="85.8" transform="rotate(-90 262.8 85.8)">1</text>
<text x="181.5" y="123.9" transform="rotate(-90 181.5 123.9)">1</text>
<text x="184" y="123.9" transform="rotate(-90 184 123.9)">4</text>
<text x="174.5" y="131.9">7</text>
<text x="192.3" y="131.9">6</text>
<text x="174.5" y="134.5">8</text>
<text x="192.3" y="134.5">5</text>
<text x="192.3" y="139.6">2</text>
<text x="184" y="146.8" transform="rotate(-90 184 146.8)">3</text>
</g>
</svg>
